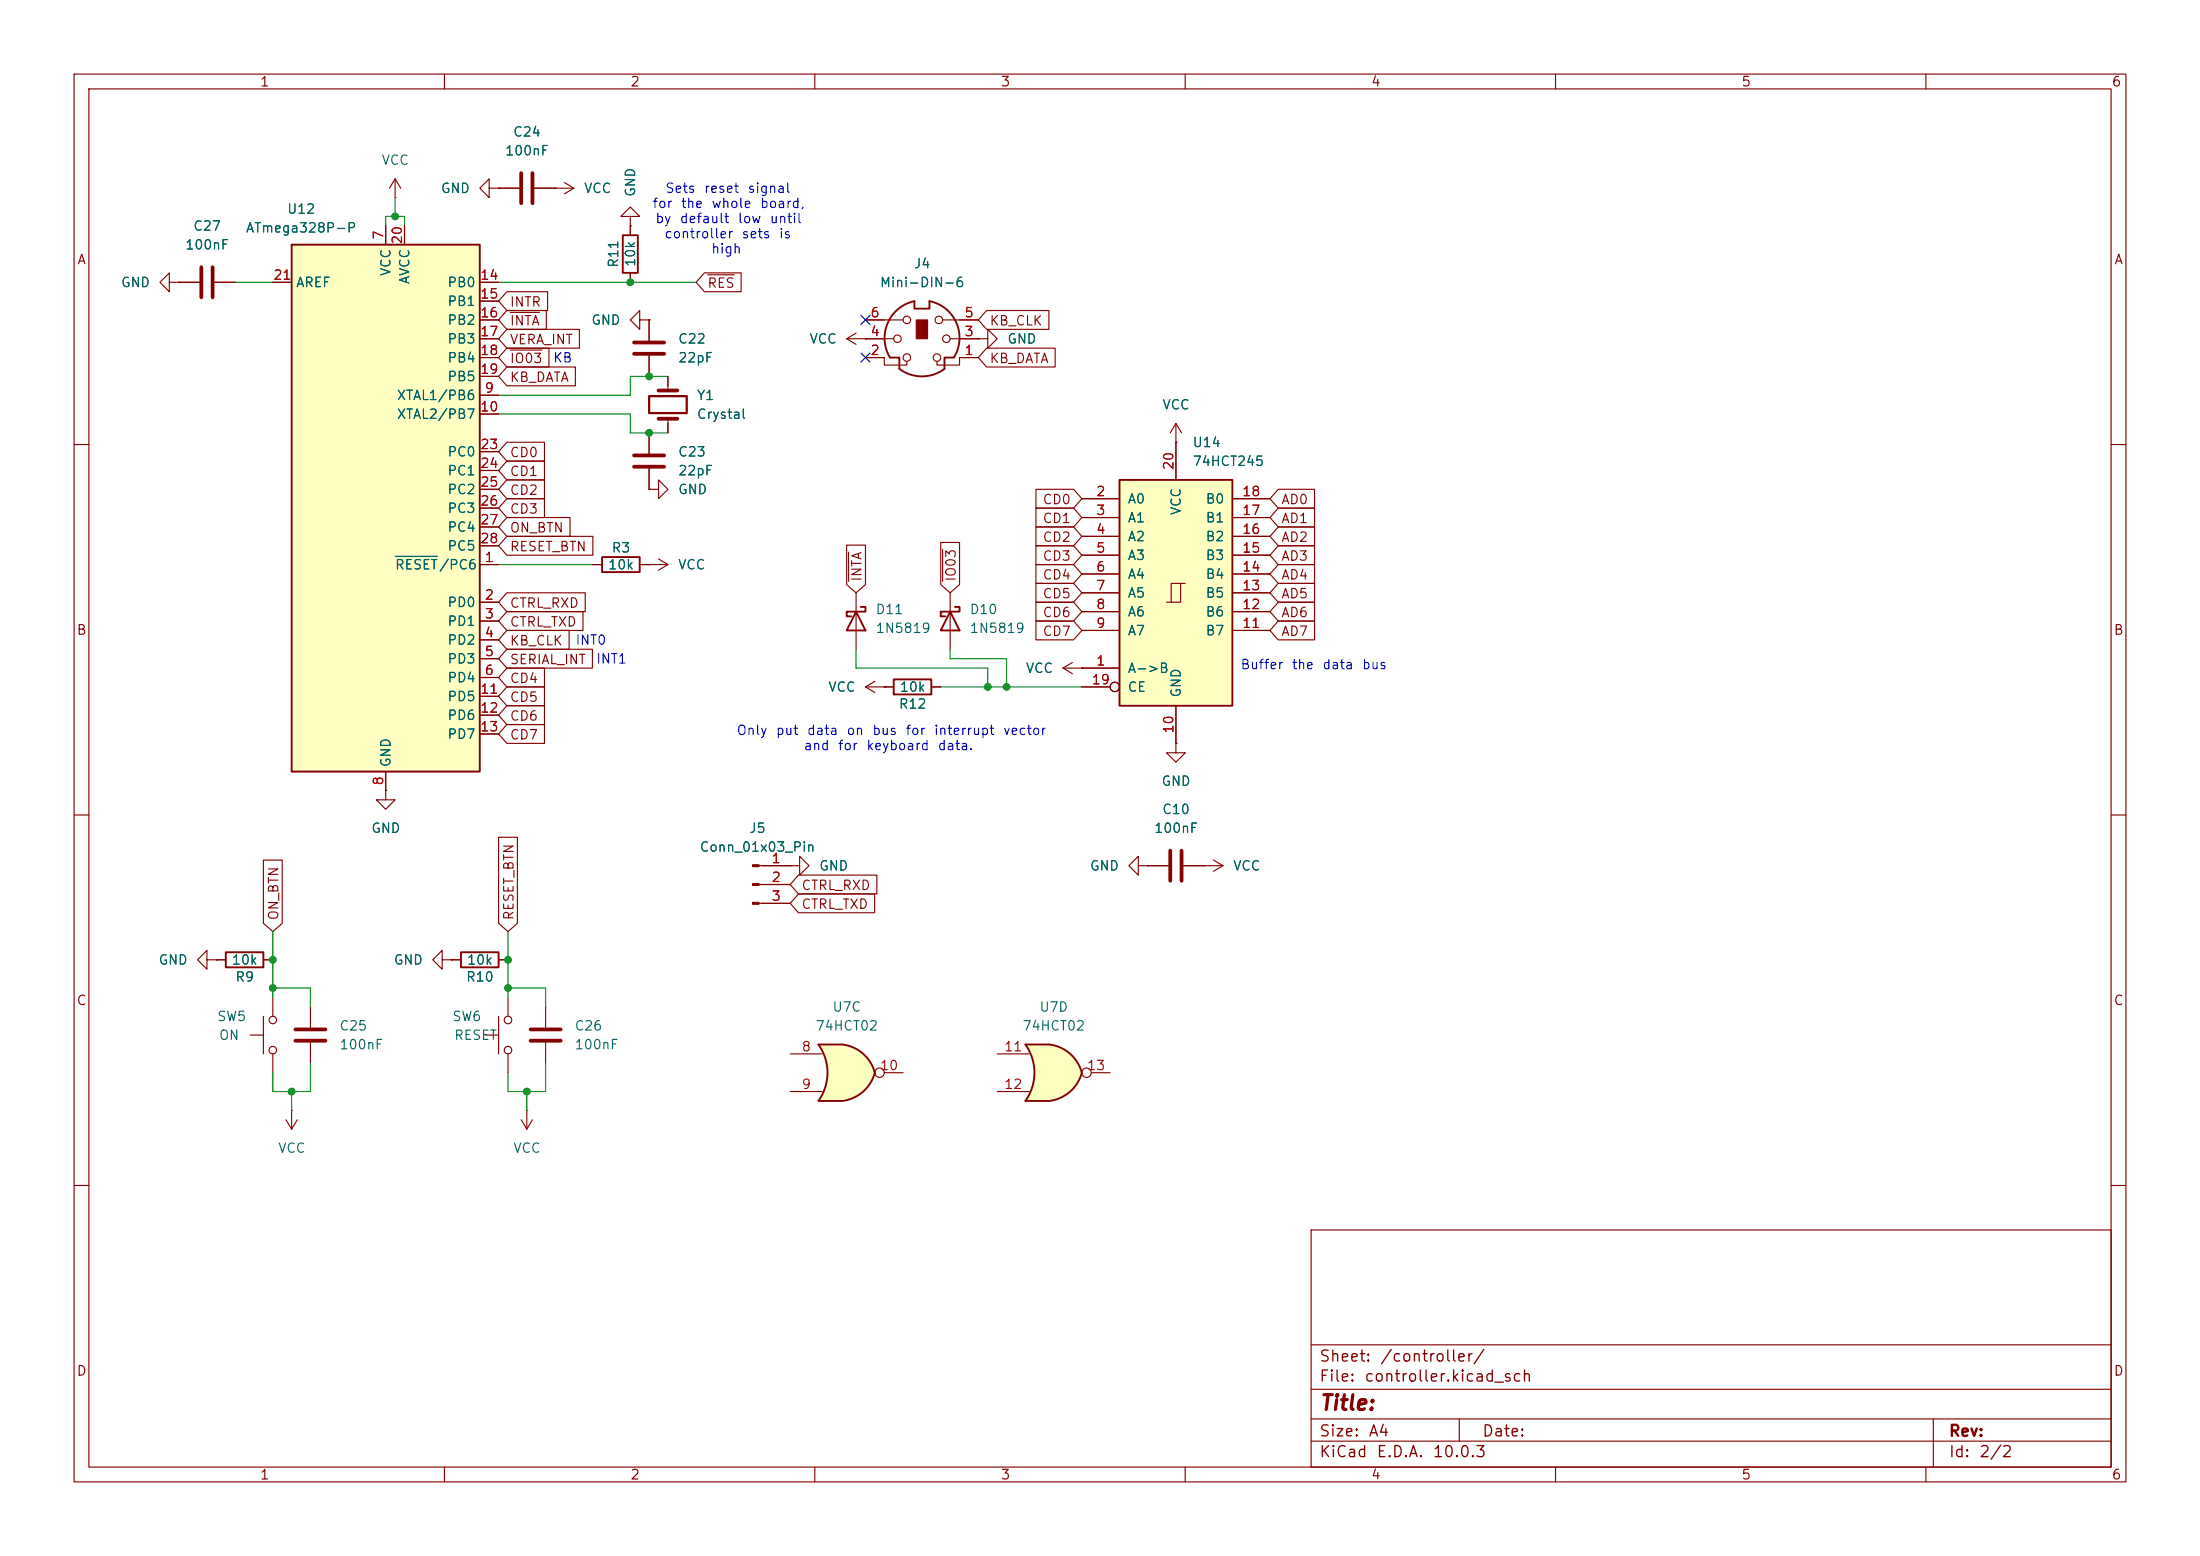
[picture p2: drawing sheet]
<svg xmlns="http://www.w3.org/2000/svg" width="297mm" height="210mm" viewBox="0 0 297 210" stroke-linecap="round" stroke-linejoin="round" font-family="sans-serif">
<g fill="none" stroke="#840000" stroke-width=".15">
<path d="M10 10h277v190h-277zM12 12h273v186h-273zM60 10v2M110 10v2M160 10v2M210 10v2M260 10v2M22.9 38.1v-1.3l-1.3 1.3 1.3 1.3v-1.3h1.2M24.1 38.1h.1M24.1 38.1h2.8M29 38.1h2.7M53.3 26.7h.1"/>
<path d="M53.3 24.1l-.7 1.3M53.3 24.1l.8 1.3M53.3 24.1v2.6M66 25.4v-1.3l-1.2 1.3 1.2 1.3v-1.3h1.3M67.3 25.4h.1M67.3 25.4h2.8M72.1 25.4h5.4M74.9 25.4h.1M76.2 24.6l1.3 .8M77.5 25.4l-1.3 .8M85.1 30.5v1.3M85.1 36.8v1.3"/>
<path d="M87.6 58.4v2.8M114.3 45.7h6.3M114.3 45.7l1.3 .8M115.6 45l-1.3 .7M116.8 48.3h2.6v1h3v-.5M116.8 45.7h.1M116.8 43.2h5.1M127.3 43.2h4.8M128.3 45.7h3.8M132.1 45.7h1.2v-1.2l1.3 1.2-1.3 1.3v-1.3M132.1 45.7h.1M132.1 48.3h-2.6v1h-3v-.5"/>
<path d="M158.7 59.7h.1M158.7 57.2l-.7 1.2M158.7 57.2l.8 1.2M158.7 57.2v2.5M10 60h2M87.6 63.2v2.8M285 60h2M115.6 80v7.6M128.3 80v7.6M10 110h2M285 110h2M33.8 139.7h1.8"/>
<path d="M35.6 137.2v5M36.8 134.6v2.6M41.9 135.9v2.8M36.8 142.2v2.6M41.9 140.7v2.8M70.4 151.1l.7 1.3M71.1 149.9h.1M71.1 149.9v2.5M71.9 151.1l-.8 1.3M10 160h2M177 166h108v32h-108zM285 160h2"/>
<path d="M60 198v2M110 198v2M160 198v2M177 194.5h108M177 191.5h108M177 187.5h108M177 181.5h108M197 191.5v3M210 198v2M260 198v2M261 191.5v6.5"/>
<circle cx="121.2" cy="45.7" r=".51"/>
<circle cx="122.4" cy="43.2" r=".51"/>
<circle cx="122.4" cy="48.3" r=".51"/>
<circle cx="126.5" cy="48.3" r=".51"/>
<circle cx="126.7" cy="43.2" r=".51"/>
<circle cx="127.8" cy="45.7" r=".51"/>
<circle cx="36.8" cy="137.7" r=".51"/>
<circle cx="36.8" cy="141.7" r=".51"/>
</g>
<path d="M84.1 31.8h2v5h-2zM120.8 42.2l.6-.6 .8-.5 1.2-.5v1.1h2.1v-1.1a5.1 5.1 0 0 1 3.3 7.7h-1.3v1.5a5.1 5.1 0 0 1-6.1 0v-1.5h-1.3a5.1 5.1 0 0 1 .7-6.1zM115.6 82.6l1.2 2.5h-2.5zM116.2 81.9h.6v.7h-2.5v.6h.6M128.3 82.6l1.2 2.5h-2.5zM128.9 81.9h.6v.7h-2.5v.6h.6" fill="none" stroke="#840000" stroke-width=".25"/>
<path d="M27.2 36.1v4M28.7 36.1v4M70.4 23.4v4M71.9 23.4v4M85.6 61.5h4.1M85.6 63h4.1M39.9 138.9h4M39.9 140.5h4" fill="none" stroke="#840000" stroke-width=".51"/>
<path d="M123.7 43.2h1.5v2.5h-1.5z" fill="#840000" stroke="#840000" stroke-width=".15"/>
<path d="M151.1 64.8h15.3v30.5h-15.3z" fill="#ffffc2"/>
<g fill="none" stroke="#840000" stroke-width=".15">
<path d="M158.7 59.7v5.1M87.6 66h1.3v-1.2l1.3 1.2-1.3 1.3v-1.3M87.6 66h.1M146 67.3h5.1M146 69.9h5.1M146 72.4h5.1M146 74.9h5.1M146 77.5h5.1M159.4 78.7h-1.3v2.6M160 78.7h-.6v2.6h-1.9M166.4 67.3h5M166.4 69.9h5"/>
<path d="M166.4 72.4h5M166.4 74.9h5M166.4 77.5h5M116.8 92.7h3.8M116.8 92.7l1.3 .8M118.1 91.9l-1.3 .8M119.4 92.7h.1M125.7 92.7h1.3M146 90.2h5.1M146 80h5.1M146 82.6h5.1M146 85.1h5.1"/>
<path d="M146 92.7h3.9M158.7 95.3v5M166.4 80h5M166.4 82.6h5M166.4 85.1h5"/>
<circle cx="150.5" cy="92.7" r=".63"/>
</g>
<path d="M151.1 64.8h15.3v30.5h-15.3zM120.6 91.7h5.1v2h-5.1z" fill="none" stroke="#840000" stroke-width=".25"/>
<path d="M39.4 33h25.4v71.1h-25.4z" fill="#ffffc2"/>
<path d="M39.4 33h25.4v71.1h-25.4zM30.5 128.5h5.1v2.1h-5.1z" fill="none" stroke="#840000" stroke-width=".25"/>
<g fill="none" stroke="#840000" stroke-width=".15">
<path d="M36.8 38.1h2.6M52.1 30.5v2.5M54.6 30.5v2.5M64.8 38.1h2.5M64.8 53.3h2.5M64.8 55.9h2.5M64.8 40.6h2.5M64.8 43.2h2.5M64.8 45.7h2.5M64.8 48.3h2.5M64.8 50.8h2.5M90.2 50.8v1.9"/>
<path d="M90.2 56.5v1.9M64.8 76.2h2.5M64.8 61h2.5M64.8 63.5h2.5M64.8 66h2.5M64.8 68.6h2.5M64.8 71.1h2.5M64.8 73.7h2.5M64.8 81.3h2.5M64.8 83.8h2.5M64.8 86.4h2.5M64.8 88.9h2.5"/>
<path d="M64.8 91.4h2.5M64.8 94h2.5M64.8 96.5h2.5M64.8 99.1h2.5M143.5 90.2l1.3 .7M143.5 90.2h2.5M144.8 89.4l-1.3 .8M146 90.2h.1M52.1 104.1v2.6M27.9 129.5v-1.2l-1.2 1.2 1.2 1.3v-1.3h1.3M29.2 129.5h.1M29.2 129.5h1.3"/>
<path d="M35.6 129.5h1.2"/>
</g>
<path d="M53.4 75.1h5.7" fill="none" stroke="#006464" stroke-width=".15"/>
<path d="M88.9 56.5h2.5M88.9 52.7h2.5" fill="none" stroke="#840000" stroke-width=".51"/>
<path d="M87.6 53.5h5.1v2.3h-5.1z" fill="none" stroke="#840000" stroke-width=".3"/>
<path d="M138.4 141h3.2M138.4 148.6h3.2" fill="none" stroke="#ffffc2" stroke-width=".14"/>
<g fill="#ffffc2" stroke="#ffffc2" stroke-width=".14">
<path d="M141 143.4l5 1.4a5.2 5.2 0 0 1-4.4 3.8z"/>
<path d="M141.6 141a5.1 5.1 0 0 1 4.4 3.8l-4.9 1.3z"/>
</g>
<path d="M138.4 141h3.2v7.6h-3.2a6.7 6.7 0 0 0 0-7.6z" fill="#ffffc2"/>
<path d="M62.2 128.5h5.1v2.1h-5.1zM138.4 141h3.2a5.1 5.1 0 0 1 4.4 3.8 5.2 5.2 0 0 1-4.4 3.8h-3.2a6.6 6.6 0 0 0 0-7.6z" fill="none" stroke="#840000" stroke-width=".25"/>
<g fill="none" stroke="#840000" stroke-width=".15">
<path d="M86.4 43.2v-1.3l-1.3 1.3 1.3 1.3v-1.3h1.2M87.6 43.2h.1M87.6 43.2v2.8M87.6 48v2.8M87.6 76.2h.1M87.6 76.2h2.6M88.9 75.4l1.3 .8M90.2 76.2l-1.3 .8M52.1 106.7v1.3h1.2l-1.2 1.2-1.3-1.2h1.3M52.1 106.7h.1M102.5 116.8h4.2M102.5 119.4h4.2"/>
<path d="M106.7 116.8h1.2v-1.2l1.3 1.2-1.3 1.3v-1.3M106.7 116.8h.1M59.7 129.5v-1.2l-1.3 1.2 1.3 1.3v-1.3h1.3M61 129.5h.1M61 129.5h1.2M65.5 139.7h1.8M67.3 129.5h1.3M67.3 137.2v5M68.6 134.6v2.6M73.7 135.9v2.8M102.5 121.9h4.2M38.6 151.1l.8 1.3"/>
<path d="M39.4 149.9h.1M39.4 149.9v2.5M40.1 151.1l-.7 1.3M68.6 142.2v2.6M73.7 140.7v2.8M134.6 142.2h4.3M134.6 147.3h4.3M147.3 144.8h2.6"/>
<circle cx="68.6" cy="137.7" r=".51"/>
<circle cx="68.6" cy="141.7" r=".51"/>
<circle cx="146.7" cy="144.8" r=".63"/>
</g>
<path d="M85.6 46.2h4.1M85.6 47.8h4.1M71.6 138.9h4.1M71.6 140.5h4.1" fill="none" stroke="#840000" stroke-width=".51"/>
<g fill="#840000" stroke="#840000" stroke-width=".15">
<path d="M101.6 116.7h.9v.3h-.9z"/>
<path d="M101.6 119.3h.9v.2h-.9z"/>
<path d="M101.6 121.8h.9v.2h-.9z"/>
</g>
<path d="M110.5 141h3.2M110.5 148.6h3.2" fill="none" stroke="#ffffc2" stroke-width=".14"/>
<g fill="#ffffc2" stroke="#ffffc2" stroke-width=".14">
<path d="M113.1 143.4l5 1.4a5.2 5.2 0 0 1-4.4 3.8z"/>
<path d="M113.7 141a5.1 5.1 0 0 1 4.4 3.8l-5 1.3z"/>
</g>
<path d="M110.5 141h3.2v7.6h-3.2a6.7 6.7 0 0 0 0-7.6z" fill="#ffffc2"/>
<path d="M81.3 75.2h5.1v2h-5.1zM113.7 141h-3.2a6.6 6.6 0 0 1 0 7.6h3.2M113.7 141a5.1 5.1 0 0 1 4.4 3.8M118.1 144.8a5.2 5.2 0 0 1-4.4 3.8" fill="none" stroke="#840000" stroke-width=".25"/>
<g fill="none" stroke="#840000" stroke-width=".15">
<path d="M24.1 38.1h.1M24.1 38.1h2.8M29 38.1h2.7M36.8 38.1h2.6M52.1 30.5v2.5M54.6 30.5v2.5M64.8 38.1h2.5M67.3 25.4h.1M67.3 25.4h2.8M68.4 39.4h5.5v2.5h-5.5l-1.1-1.3zM72.1 25.4h2.8M74.9 25.4h.1"/>
<path d="M85.1 29.2h1.3l-1.3-1.3-1.3 1.3h1.3v1.3M85.1 30.5h.1M85.1 30.5v1.3M85.1 36.8v1.3M95.1 36.8h5v2.6h-5l-1.1-1.3zM95.5 37.1h3.6M64.8 48.3h2.5M64.8 45.7h2.5M64.8 43.2h2.5M64.8 53.3h2.5M64.8 55.9h2.5M64.8 40.6h2.5"/>
<path d="M64.8 50.8h2.5M68.4 59.7h5.1v2.5h-5.1l-1.1-1.2zM68.4 47h5.7v2.5h-5.7l-1.1-1.2zM68.4 44.4h9.8v2.6h-9.8l-1.1-1.3zM68.4 49.5h9.3v2.6h-9.3l-1.1-1.3zM68.4 41.9h5.3v2.6h-5.3l-1.1-1.3zM68.9 47.2h4.3M68.9 42.2h3.9M87.6 43.2h.1M87.6 43.2v2.8M87.6 48v2.8M87.6 58.4v2.8"/>
<path d="M90.2 50.8v1.3M90.2 57.2v1.2M116.8 45.7h.1M116.8 48.3h2.6M116.8 45.7h2.6M116.8 43.2h2.6M129.5 48.3h2.6M129.5 45.7h2.6M129.5 43.2h2.6M132.1 45.7h.1M133.2 47h9.2v2.5h-9.2l-1.1-1.2zM133.2 41.9h8.4v2.6h-8.4l-1.1-1.3z"/>
<path d="M158.7 59.7h.1M158.7 59.7v5.1M64.8 76.2h2.5M64.8 61h2.5M64.8 63.5h2.5M64.8 66h2.5M64.8 68.6h2.5M64.8 71.1h2.5M64.8 73.7h2.5M68.4 64.8h5.1v2.5h-5.1l-1.1-1.3zM68.4 67.3h5.1v2.6h-5.1l-1.1-1.3zM68.4 62.2h5.1v2.6h-5.1l-1.1-1.3z"/>
<path d="M68.4 69.8h8.6v2.6h-8.6l-1.1-1.3zM68.4 72.4h11.6v2.5h-11.6l-1.1-1.2zM80 76.2h1.3M86.4 76.2h1.2M87.6 76.2h.1M87.6 66h.1M87.6 63.2v2.8M114.3 73.6h2.5v5.3l-1.2 1.1-1.3-1.1zM114.6 74.5v4M127 73.2h2.5v5.7l-1.2 1.1-1.3-1.1zM127.3 74.2v4.3M139.9 71.1h5l1.1 1.3-1.1 1.3h-5z"/>
<path d="M139.9 73.7h5l1.1 1.2-1.1 1.3h-5zM139.9 68.6h5l1.1 1.3-1.1 1.2h-5zM139.9 78.7h5l1.1 1.3-1.1 1.3h-5zM139.9 66h5l1.1 1.3-1.1 1.3h-5zM139.9 76.2h5l1.1 1.3-1.1 1.2h-5zM146 67.3h5.1M146 69.9h5.1M146 72.4h5.1M146 74.9h5.1M146 77.5h5.1M166.4 67.3h5M166.4 69.9h5"/>
<path d="M166.4 72.4h5M166.4 74.9h5M166.4 77.5h5M172.6 73.7h4.9v2.5h-4.9l-1.2-1.3zM172.6 76.2h4.9v2.5h-4.9l-1.2-1.2zM172.6 78.7h4.9v2.6h-4.9l-1.2-1.3zM172.6 71.1h4.9v2.6h-4.9l-1.2-1.3zM172.6 68.6h4.9v2.5h-4.9l-1.2-1.2zM172.6 66h4.9v2.6h-4.9l-1.2-1.3zM64.8 81.3h2.5M64.8 83.8h2.5M64.8 86.4h2.5"/>
<path d="M64.8 88.9h2.5M64.8 91.4h2.5M64.8 94h2.5M64.8 96.5h2.5M64.8 99.1h2.5M68.4 90.2h5.1v2.5h-5.1l-1.1-1.3zM68.4 85.1h8.4v2.5h-8.4l-1.1-1.2zM68.4 82.5h10.3v2.6h-10.3l-1.1-1.3zM68.4 87.6h11.6v2.6h-11.6l-1.1-1.3zM68.4 80h10.6v2.6h-10.6l-1.1-1.3zM68.4 97.8h5.1v2.5h-5.1l-1.1-1.2zM68.4 92.7h5.1v2.6h-5.1l-1.1-1.3z"/>
<path d="M68.4 95.2h5.1v2.6h-5.1l-1.1-1.3zM119.4 92.7h.1M119.4 92.7h1.2M125.7 92.7h1.3M139.9 83.8h5l1.1 1.3-1.1 1.3h-5zM139.9 81.3h5l1.1 1.3-1.1 1.2h-5zM146 90.2h.1M146 92.7h3.9M146 90.2h5.1M146 80h5.1M146 82.6h5.1M146 85.1h5.1"/>
<path d="M158.7 95.3v5M166.4 80h5M166.4 82.6h5M166.4 85.1h5M172.6 81.3h4.9v2.5h-4.9l-1.2-1.2zM172.6 83.8h4.9v2.6h-4.9l-1.2-1.3zM35.6 116.1h2.5v8.5l-1.3 1.1-1.2-1.1zM52.1 106.7h.1M52.1 104.1v2.6M67.3 113h2.6v11.6l-1.3 1.1-1.3-1.1zM102.9 116.8h3.8M102.9 119.4h3.8"/>
<path d="M106.7 116.8h.1M107.8 118.1h10.6v2.6h-10.6l-1.1-1.3zM153.7 116.8v-1.2l-1.3 1.2 1.3 1.3v-1.3h1.2M154.9 116.8h.1M154.9 116.8h2.8M158.7 100.3v1.3h1.3l-1.3 1.3-1.2-1.3h1.2M158.7 100.3h.1M159.8 116.8h5.3M162.6 116.8h.1M163.8 116.1l1.3 .7M165.1 116.8l-1.3 .8M29.2 129.5h.1"/>
<path d="M29.2 129.5h1.3M35.6 129.5h1.2M61 129.5h.1M61 129.5h1.2M67.3 129.5h1.3M102.9 121.9h3.8M107.8 120.6h10.3v2.6h-10.3l-1.1-1.3zM106.7 142.2h4.3M106.7 147.3h4.3M119.4 144.8h2.5"/>
<circle cx="150.5" cy="92.7" r=".63"/>
<circle cx="118.7" cy="144.8" r=".63"/>
</g>
<path d="M158 114.8v4.1M159.5 114.8v4.1" fill="none" stroke="#840000" stroke-width=".51"/>
<g fill="none" stroke="#009600" stroke-width=".15">
<path d="M31.7 38.1h5.1M52.1 30.5v-1.3h2.5v1.3M53.3 26.7v2.5M67.3 38.1h26.7M67.3 55.9h17.8v2.5h5.1M90.2 50.8h-5.1v2.5h-17.8M67.3 76.2h12.7M115.6 87.6v2.6h17.7v2.5M127 92.7h19M128.3 87.6v1.3h7.6v3.8M36.8 133.4h5.1v2.5M36.8 125.7v8.9"/>
<path d="M68.6 133.4h5.1v2.5M68.6 125.7v8.9M39.4 147.3v2.6M41.9 143.5v3.8h-5.1v-2.5M71.1 147.3v2.6M73.7 143.5v3.8h-5.1v-2.5"/>
</g>
<path d="M116.2 42.6l1.2 1.2M116.2 47.7l1.2 1.2M117.4 42.6l-1.2 1.2M117.4 47.7l-1.2 1.2" fill="none" stroke="#000084" stroke-width=".15"/>
<path d="M53.4 75.1h5.7" fill="none" stroke="#006464" stroke-width=".15"/>
<g fill="#009600" stroke="#009600" stroke-width=".14">
<circle cx="135.9" cy="92.7" r=".46"/>
<circle cx="133.3" cy="92.7" r=".46"/>
<circle cx="36.8" cy="129.5" r=".46"/>
<circle cx="68.6" cy="133.4" r=".46"/>
<circle cx="39.4" cy="147.3" r=".46"/>
<circle cx="36.8" cy="133.4" r=".46"/>
<circle cx="71.1" cy="147.3" r=".46"/>
<circle cx="68.6" cy="129.5" r=".46"/>
<circle cx="87.6" cy="50.8" r=".46"/>
<circle cx="87.6" cy="58.4" r=".46"/>
<circle cx="85.1" cy="38.1" r=".46"/>
<circle cx="53.3" cy="29.2" r=".46"/>
</g>
<text font-size="2" fill="#840000" x="178" y="190.8">Title:</text>
<g font-size="1.5" fill="#840000">
<text x="178" y="184.2">Sheet:</text>
<text x="186.2" y="184.2">/controller/</text>
<text x="178" y="186.9">File:</text>
<text x="184.1" y="186.9">controller.kicad_sch</text>
<text x="178" y="197.1">KiCad</text>
<text x="178" y="194.3">Size:</text>
<text x="184.7" y="194.3">A4</text>
<text x="185.7" y="197.1">E.D.A.</text>
<text x="193.3" y="197.1">10.0.3</text>
<text x="200" y="194.3">Date:</text>
<text x="263" y="194.3">Rev:</text>
<text x="263" y="197.1">Id:</text>
<text x="267.1" y="197.1">2/2</text>
</g>
<g font-size="1.3" fill="#840000">
<text x="35" y="12">1</text>
<text x="85" y="12">2</text>
<text x="135" y="12">3</text>
<text x="185" y="12">4</text>
<text x="235" y="12">5</text>
<text x="285" y="12">6</text>
<text x="10.3" y="36">A</text>
<text x="285.3" y="36">A</text>
<text x="68.7" y="41.7">INTR</text>
<text x="95.4" y="39.2">RES</text>
<text x="68.7" y="46.8">VERA_INT</text>
<text x="68.7" y="44.2">INTA</text>
<text x="133.5" y="44.2">KB_CLK</text>
<text x="68.7" y="49.3">IO03</text>
<text x="68.7" y="51.9">KB_DATA</text>
<text x="133.5" y="49.3">KB_DATA</text>
<text x="68.7" y="62">CD0</text>
<text x="68.7" y="64.6">CD1</text>
<text x="68.7" y="67.1">CD2</text>
<text x="68.7" y="69.6">CD3</text>
<text x="140.7" y="70.9">CD1</text>
<text x="140.7" y="68.4">CD0</text>
<text x="172.9" y="70.9">AD1</text>
<text x="172.9" y="68.4">AD0</text>
<text x="68.7" y="72.2">ON_BTN</text>
<text x="68.7" y="74.7">RESET_BTN</text>
<text x="140.7" y="73.5">CD2</text>
<text x="140.7" y="76">CD3</text>
<text x="172.9" y="76">AD3</text>
<text x="172.9" y="73.5">AD2</text>
<text x="68.7" y="82.3">CTRL_RXD</text>
<text x="116.6" y="78.6" transform="rotate(-90 116.6 78.6)">INTA</text>
<text x="129.3" y="78.6" transform="rotate(-90 129.3 78.6)">IO03</text>
<text x="140.7" y="83.6">CD6</text>
<text x="140.7" y="81.1">CD5</text>
<text x="140.7" y="78.5">CD4</text>
<text x="172.9" y="78.5">AD4</text>
<text x="172.9" y="83.6">AD6</text>
<text x="172.9" y="81.1">AD5</text>
<text x="10.3" y="86">B</text>
<text x="68.7" y="87.4">KB_CLK</text>
<text x="68.7" y="84.9">CTRL_TXD</text>
<text x="68.7" y="90">SERIAL_INT</text>
<text x="140.7" y="86.2">CD7</text>
<text x="172.9" y="86.2">AD7</text>
<text x="285.3" y="86">B</text>
<text x="68.7" y="92.5">CD4</text>
<text x="68.7" y="95">CD5</text>
<text x="68.7" y="100.1">CD7</text>
<text x="68.7" y="97.6">CD6</text>
<text x="37.9" y="124.3" transform="rotate(-90 37.9 124.3)">ON_BTN</text>
<text x="69.6" y="124.3" transform="rotate(-90 69.6 124.3)">RESET_BTN</text>
<text x="108.1" y="123">CTRL_TXD</text>
<text x="108.1" y="120.4">CTRL_RXD</text>
<text x="10.3" y="136">C</text>
<text x="285.3" y="136">C</text>
<text x="10.3" y="186">D</text>
<text x="285.3" y="186">D</text>
<text x="35" y="200">1</text>
<text x="85" y="200">2</text>
<text x="135" y="200">3</text>
<text x="185" y="200">4</text>
<text x="235" y="200">5</text>
<text x="285" y="200">6</text>
</g>
<g font-size="1.3" fill="#006464">
<text x="51.4" y="22.6">VCC</text>
<text x="68.1" y="21.3">100nF</text>
<text x="69.2" y="18.8">C24</text>
<text x="38.7" y="29.2">U12</text>
<text x="59.4" y="26.4">GND</text>
<text x="78.7" y="26.4">VCC</text>
<text x="86.1" y="26.7" transform="rotate(-90 86.1 26.7)">GND</text>
<text x="24.9" y="34">100nF</text>
<text x="26" y="31.5">C27</text>
<text x="33.1" y="31.7">ATmega328P-P</text>
<text x="16.2" y="39.1">GND</text>
<text x="39.9" y="39.1">AREF</text>
<text x="53" y="37.4" transform="rotate(-90 53 37.4)">VCC</text>
<text x="55.6" y="38.4" transform="rotate(-90 55.6 38.4)">AVCC</text>
<text x="60.3" y="39.1">PB0</text>
<text x="60.3" y="41.6">PB1</text>
<text x="83.8" y="36.2" transform="rotate(-90 83.8 36.2)">R11</text>
<text x="86.1" y="36.1" transform="rotate(-90 86.1 36.1)">10k</text>
<text x="118.7" y="39.1">Mini-DIN-6</text>
<text x="123.3" y="36.5">J4</text>
<text x="60.3" y="44.2">PB2</text>
<text x="60.3" y="46.7">PB3</text>
<text x="79.7" y="44.2">GND</text>
<text x="91.4" y="46.7">C22</text>
<text x="109.2" y="46.7">VCC</text>
<text x="135.9" y="46.7">GND</text>
<text x="60.3" y="49.2">PB4</text>
<text x="60.3" y="51.8">PB5</text>
<text x="91.4" y="49.2">22pF</text>
<text x="53.5" y="54.3">XTAL1/PB6</text>
<text x="53.5" y="56.9">XTAL2/PB7</text>
<text x="94" y="54.3">Y1</text>
<text x="94" y="56.9">Crystal</text>
<text x="156.8" y="55.6">VCC</text>
<text x="60.3" y="61.9">PC0</text>
<text x="60.3" y="64.5">PC1</text>
<text x="91.4" y="61.9">C23</text>
<text x="91.4" y="64.5">22pF</text>
<text x="160.9" y="60.7">U14</text>
<text x="160.9" y="63.2">74HCT245</text>
<text x="60.3" y="67">PC2</text>
<text x="60.3" y="69.6">PC3</text>
<text x="91.4" y="67">GND</text>
<text x="152.1" y="68.3">A0</text>
<text x="152.1" y="70.8">A1</text>
<text x="159.7" y="69.6" transform="rotate(-90 159.7 69.6)">VCC</text>
<text x="162.7" y="70.8">B1</text>
<text x="162.7" y="68.3">B0</text>
<text x="53.2" y="77.2">RESET/PC6</text>
<text x="60.3" y="72.1">PC4</text>
<text x="60.3" y="74.6">PC5</text>
<text x="82" y="77.2">10k</text>
<text x="82.5" y="74.9">R3</text>
<text x="91.4" y="77.2">VCC</text>
<text x="152.1" y="73.4">A2</text>
<text x="152.1" y="75.9">A3</text>
<text x="162.7" y="75.9">B3</text>
<text x="162.7" y="73.4">B2</text>
<text x="60.3" y="82.3">PD0</text>
<text x="118.1" y="83.2">D11</text>
<text x="130.8" y="83.2">D10</text>
<text x="152.1" y="78.4">A4</text>
<text x="152.1" y="81">A5</text>
<text x="152.1" y="83.5">A6</text>
<text x="162.7" y="83.5">B6</text>
<text x="162.7" y="81">B5</text>
<text x="162.7" y="78.4">B4</text>
<text x="60.3" y="84.8">PD1</text>
<text x="60.3" y="87.3">PD2</text>
<text x="60.3" y="89.9">PD3</text>
<text x="118.1" y="85.7">1N5819</text>
<text x="130.8" y="85.7">1N5819</text>
<text x="152.1" y="86.1">A7</text>
<text x="162.7" y="86.1">B7</text>
<text x="60.3" y="92.4">PD4</text>
<text x="60.3" y="95">PD5</text>
<text x="111.7" y="93.7">VCC</text>
<text x="121.2" y="96">R12</text>
<text x="121.4" y="93.7">10k</text>
<text x="138.4" y="91.1">VCC</text>
<text x="152.1" y="91.1">A-&gt;B</text>
<text x="152.1" y="93.7">CE</text>
<text x="159.7" y="94.2" transform="rotate(-90 159.7 94.2)">GND</text>
<text x="60.3" y="97.5">PD6</text>
<text x="60.3" y="100">PD7</text>
<text x="53" y="103.6" transform="rotate(-90 53 103.6)">GND</text>
<text x="156.7" y="106.4">GND</text>
<text x="50" y="112.7">GND</text>
<text x="101" y="112.7">J5</text>
<text x="155.7" y="112.7">100nF</text>
<text x="156.8" y="110.2">C10</text>
<text x="94.4" y="115.3">Conn_01x03_Pin</text>
<text x="110.5" y="117.8">GND</text>
<text x="147" y="117.8">GND</text>
<text x="166.4" y="117.8">VCC</text>
<text x="21.3" y="130.5">GND</text>
<text x="31.2" y="130.5">10k</text>
<text x="53.1" y="130.5">GND</text>
<text x="62.9" y="130.5">10k</text>
<text x="31.7" y="132.8">R9</text>
<text x="62.8" y="132.8">R10</text>
<text x="112.3" y="136.9">U7C</text>
<text x="140.2" y="136.9">U7D</text>
<text x="29.2" y="138.1">SW5</text>
<text x="29.5" y="140.7">ON</text>
<text x="45.7" y="141.9">100nF</text>
<text x="45.7" y="139.4">C25</text>
<text x="61" y="138.1">SW6</text>
<text x="61.2" y="140.7">RESET</text>
<text x="77.5" y="141.9">100nF</text>
<text x="77.5" y="139.4">C26</text>
<text x="110" y="139.4">74HCT02</text>
<text x="137.9" y="139.4">74HCT02</text>
<text x="37.5" y="155.9">VCC</text>
<text x="69.2" y="155.9">VCC</text>
</g>
<g font-size="1.3" fill="#0000c2">
<text x="88" y="28.4">for</text>
<text x="89.7" y="26.4">Sets</text>
<text x="91.8" y="28.4">the</text>
<text x="94.9" y="26.4">reset</text>
<text x="96" y="28.4">whole</text>
<text x="100.8" y="26.4">signal</text>
<text x="102.5" y="28.4">board,</text>
<text x="88.4" y="30.4">by</text>
<text x="89.6" y="32.5">controller</text>
<text x="91.7" y="30.4">default</text>
<text x="95.9" y="34.5">high</text>
<text x="99.5" y="30.4">low</text>
<text x="100" y="32.5">sets</text>
<text x="103.8" y="30.4">until</text>
<text x="105.1" y="32.5">is</text>
<text x="74.6" y="49.2">KB</text>
<text x="77.6" y="87.3">INT0</text>
<text x="80.4" y="89.9">INT1</text>
<text x="167.4" y="90.6">Buffer</text>
<text x="174.3" y="90.6">the</text>
<text x="178.4" y="90.6">data</text>
<text x="183.8" y="90.6">bus</text>
<text x="99.4" y="99.5">Only</text>
<text x="104.6" y="99.5">put</text>
<text x="108.4" y="101.6">and</text>
<text x="108.8" y="99.5">data</text>
<text x="113" y="101.6">for</text>
<text x="114.2" y="99.5">on</text>
<text x="116.9" y="101.6">keyboard</text>
<text x="117.7" y="99.5">bus</text>
<text x="122.2" y="99.5">for</text>
<text x="126" y="99.5">interrupt</text>
<text x="126.5" y="101.6">data.</text>
<text x="135.3" y="99.5">vector</text>
</g>
<g font-size="1.3" fill="#a90000">
<text x="52" y="32.5" transform="rotate(-90 52 32.5)">7</text>
<text x="54.6" y="33.1" transform="rotate(-90 54.6 33.1)">20</text>
<text x="36.8" y="38.1">21</text>
<text x="64.7" y="38.1">14</text>
<text x="64.7" y="40.6">15</text>
<text x="64.7" y="43.2">16</text>
<text x="64.7" y="45.7">17</text>
<text x="117.4" y="45.7">4</text>
<text x="117.4" y="43.2">6</text>
<text x="130.1" y="45.7">3</text>
<text x="130.1" y="43.2">5</text>
<text x="64.7" y="48.2">18</text>
<text x="64.7" y="50.8">19</text>
<text x="65.3" y="53.3">9</text>
<text x="117.4" y="48.2">2</text>
<text x="130.1" y="48.2">1</text>
<text x="64.7" y="55.9">10</text>
<text x="64.7" y="60.9">23</text>
<text x="64.7" y="63.5">24</text>
<text x="158.7" y="63.5" transform="rotate(-90 158.7 63.5)">20</text>
<text x="64.7" y="66">25</text>
<text x="64.7" y="68.6">26</text>
<text x="64.7" y="71.1">27</text>
<text x="147.9" y="67.3">2</text>
<text x="147.9" y="69.8">3</text>
<text x="167.6" y="69.8">17</text>
<text x="167.6" y="67.3">18</text>
<text x="64.7" y="73.6">28</text>
<text x="65.3" y="76.2">1</text>
<text x="147.9" y="72.4">4</text>
<text x="147.9" y="74.9">5</text>
<text x="147.9" y="77.4">6</text>
<text x="167.6" y="77.4">14</text>
<text x="167.6" y="74.9">15</text>
<text x="167.6" y="72.4">16</text>
<text x="65.3" y="81.3">2</text>
<text x="65.3" y="83.8">3</text>
<text x="147.9" y="80">7</text>
<text x="147.9" y="82.5">8</text>
<text x="167.6" y="82.5">12</text>
<text x="167.6" y="80">13</text>
<text x="65.3" y="86.3">4</text>
<text x="65.3" y="88.9">5</text>
<text x="147.9" y="85.1">9</text>
<text x="167.6" y="85.1">11</text>
<text x="64.7" y="94">11</text>
<text x="65.3" y="91.4">6</text>
<text x="147.3" y="92.7">19</text>
<text x="147.9" y="90.1">1</text>
<text x="64.7" y="96.5">12</text>
<text x="64.7" y="99">13</text>
<text x="158.7" y="99.1" transform="rotate(-90 158.7 99.1)">10</text>
<text x="52" y="106.1" transform="rotate(-90 52 106.1)">8</text>
<text x="104.1" y="116.8">1</text>
<text x="104.1" y="119.4">2</text>
<text x="104.1" y="121.9">3</text>
<text x="108.1" y="142.2">8</text>
<text x="135.5" y="142.2">11</text>
<text x="108.1" y="147.3">9</text>
<text x="118.7" y="144.8">10</text>
<text x="135.5" y="147.3">12</text>
<text x="146.6" y="144.8">13</text>
</g>
</svg>
